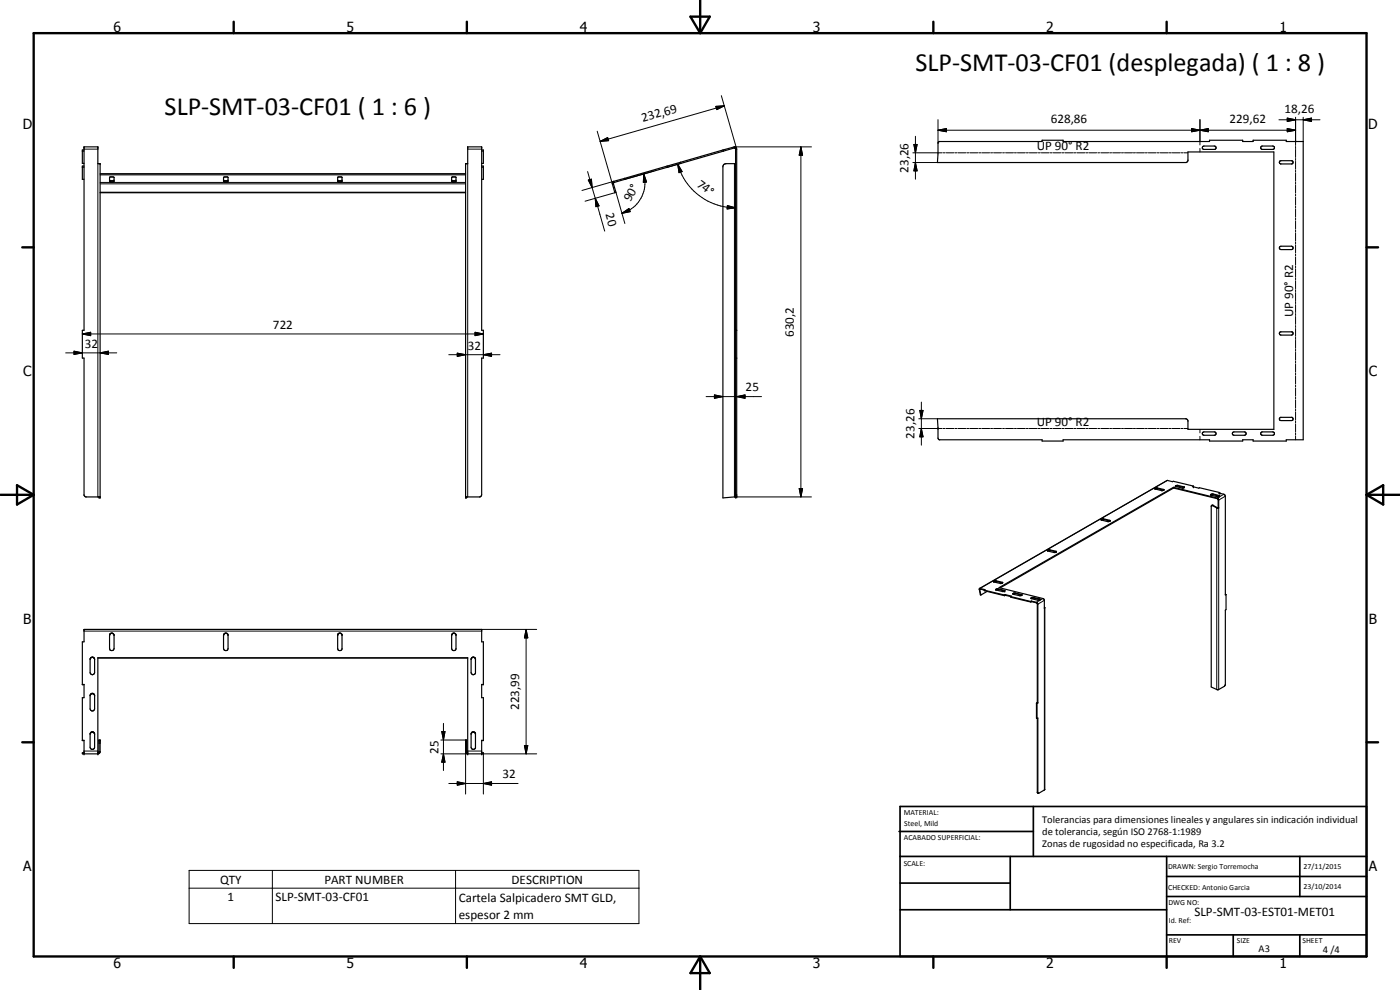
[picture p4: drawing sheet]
<svg xmlns="http://www.w3.org/2000/svg" width="420mm" height="297mm" viewBox="0 0 420 297" stroke-linecap="round" stroke-linejoin="round" font-family="sans-serif">
<g fill="none" stroke="#000" stroke-width=".35">
<path d="M24.7 45.3h.5M24.7 50.2h.5M25.2 45h-.5v4h.5M25.2 49.8h-.5v4h.5M30 57.7h109.7M30 57.8h109.7M30 52.5h109.7M30 52.1h109.7M32.9 54.1l.2 .1 1.1-.1M33 53.1l1.2 .2v1.1l-.9 .2-.4-.2zM34.2 54.1h.1M67.1 53.3l1.3-.2v1.3l-.3 .2-1-.2z"/>
<path d="M67.1 54.1l.2 .1 1.1-.1M101.3 54.1l.2 .1 1.1-.1M101.4 53.1l1.2 .1v1.2l-.9 .2-.4-.2zM135.5 53.3l1.3-.2 .1 1.3h-1.3zM135.5 54.1h.1M135.6 54.1h1.3M144.6 45h.5v4h-.5M144.6 49.8h.5v4h-.5M144.6 45.3h.5M144.6 50.2h.5M187.5 53.5l-3.6 1.1-.1 .5 .7 2.7 .4-.1-.8-2.5 .1-.4 3.3-1M187.5 53.5v.3"/>
<path d="M200.2 49.8l-12.7 3.7M200.2 49.8l.2 .4M200.4 50.2l-12.9 3.6M204.2 48.7l.1 .3M204.2 48.7l-4 1.1M204.3 49l16-4.6 .5 .2v104.5M204.3 49l-3.9 1.2M217 45l3.4-.9 .5 .1 .2 .5v104.4l-4.2 .3v-99.5l.6-.7 3.3-.1M217 45l.1 .3M217 45l-12.8 3.7M281.7 42.5h31v-.4h6.4v.4h43.9v-.4h9.9v.4h3.2v-.4h9.9v.4h5.1v89.5h-5.1v.3h-9.9v-.3h-3.2v.3h-9.9v-.3h-43.9v.3h-6.4v-.3l-31-.1-.2-.5-.2-5.8h74.7l.5 .6v2.6h25.8v-83.2h-25.8v2.6l-.5 .6h-74.7l.2-5.8zM360.9 44.1l.4-.3h3.1l.5 .3v.3l-.3 .4h-3.4l-.3-.2z"/>
<path d="M378.4 44.1l.4-.3h3.2a.52 .52 0 0 1 .5 .5 .52 .52 0 0 1-.4 .5h-3.4l-.3-.2zM384.1 48.3l3.5-.1 .3 .1 .2 .5-.3 .4h-3.5l-.3-.4zM384.1 74l3.5-.1a.51 .51 0 0 1 .5 .5 .51 .51 0 0 1-.5 .5l-3.3-.1-.3-.3zM220.8 99.1h.3M384.1 99.7l3.7-.1a.51 .51 0 0 1 .3 .5 .51 .51 0 0 1-.5 .4h-3.3l-.3-.4zM220.8 107.4h.3M360.9 129.8l.4-.2h3.1a.51 .51 0 0 1 .6 .5 .51 .51 0 0 1-.6 .5h-3.1l-.4-.3zM370 129.7l3.5-.1a.51 .51 0 0 1 .5 .5 .51 .51 0 0 1-.5 .5h-3.3l-.3-.4zM378.4 129.8l.4-.2h3.2a.51 .51 0 0 1 .5 .5 .51 .51 0 0 1-.5 .5h-3.2l-.4-.3zM384.1 125.3l3.7-.1 .3 .6-.2 .3-.3 .1h-3.1l-.5-.2zM29.7 149.1v.3h.3v-100.3h-.6v-5h-4.2v55h-.5v8.3h.5v41.2l.5 .5h4.3M139.7 149.1h4.3l.6-.6v-41.1h.5v-8.3h-.5v-55h-4.2v5h-.7v100.3h.3v-.3"/>
<path d="M330.5 156l.1-.3h.6l1.9 .4v.2M330.5 156l1.9 .5 .7-.2M330.5 156l.7-.1 1.9 .4M332.9 156.3l-.3 .2M333.1 156.3h.1M346.6 146.6l.6-.3 2.1 .6-.1 .2M346.6 146.6v.1M346.6 146.6h.1M346.6 146.7l2.1 .5M346.7 146.7l.5-.1 2 .5M349.1 147l-.4 .2M349.2 147.1l-.5 .1"/>
<path d="M349.2 147.1h.1M350.3 144.1l-56.3 32.5M350.3 144.1h.1M350.3 144.1l7.8 1.7M352.2 146.2l13.3 3.3 .2 .5v2.4M352.2 146.2l-52.4 30.1 13.3 3.3 .3 .5v2.4l.2-.1M352.2 146.2v.2M352.2 146.4l13.3 3.2 .1 2.7M352.2 146.4l-52.1 30M352.8 146l2.1 .5 .5-.2M352.8 146l.1-.3 .6-.1 1.9 .5v.2M352.8 146l.6-.2 2 .5"/>
<path d="M355.4 146.3h.1M358.1 145.8l-.2 .2 8.1 1.8M358.1 145.8l.1 .2M363.3 148.5l2.1 .6 .6-.2M363.3 148.5l.1-.2 .7-.1 1.8 .5 .1 .2M363.4 148.6l.5-.2 2.1 .5M363.7 151.6l-.2 .2v54.3l1.9 .9 2-1 .3-.6v-22.4l.2-.1v-4.5M363.7 151.6l1.5 .8h.5M363.8 151.6l1.8 .7M365.6 152.3l.1 .1M366 147.8l-.2 .2 1.5 .3 .4 .6v29.6l.2-.1M366 147.8l.1 .2"/>
<path d="M294 176.6l1.6 .3-.2 .3 6 1.5M294 176.6l.2 1.9h.2M294.4 178.5l-.2-1.8 7.2 1.8M296.2 177.5l-1.8 1M298.2 174.6l.1-.2 .6-.2 2 .7M298.2 174.6h.1M298.3 174.6l2 .5M298.3 174.6l.6-.2 2 .5M298.9 176.8l.6-.1 2.1 .6-.7 .2-2-.5zM298.9 177l.6-.2 2 .5M300.7 174.9l-.4 .2M300.9 174.9l-.6 .2"/>
<path d="M300.9 174.9h.1M301.4 178.5v.2M301.7 178.4l1.8 .5-.2 .1M301.7 178.4v.2M301.7 178.4l-.3 .1M301.7 178.6l-.3 .1M301.7 178.6l1.6 .4M303.3 179v.2l6.1 1.4M303.3 179l6 1.5M304.1 178.3l.6-.2 2 .5M306.6 178.4l-1.9-.5-.8 .3 2.1 .5 .6-.1M306.6 178.4h.1"/>
<path d="M306.7 178.4l-.1 .2M306.7 178.6h.1M309.4 179.5l.8-.3 1.9 .5M309.4 179.5l2 .6 .8-.3M309.4 179.5h.1M309.5 179.6l.7-.1 1.9 .4M312.1 179.7l.1 .1M314.3 165.1l.7-.1 2.1 .6-.8 .2zM314.4 165.3l.7-.2 1.9 .5M316.8 165.6l-.4 .2M317 165.6h.1M367.7 178.4h.2"/>
<path d="M27 197.8v4a.68 .68 0 0 0 .7 .6 .68 .68 0 0 0 .7-.6v-4M28 197.3h-.7l-.3 .6M28 197.2h-.5l-.4 .5M28 197.2l.4 .5M28 197.3l.3 .2M28.4 197.6v.3M29.4 197.4h111M32.9 190.6v4a.68 .68 0 0 0 .7 .6 .68 .68 0 0 0 .6-.6v-4M32.9 190.7l.1-.5a.7 .7 0 0 1 .8-.2 .7 .7 0 0 1 .4 .7M33 190.3a.69 .69 0 0 1 .6-.3 .69 .69 0 0 1 .6 .5M67.1 190.6v4a.68 .68 0 0 0 .7 .6 .68 .68 0 0 0 .6-.6v-4M67.1 190.7a.69 .69 0 0 1 .5-.7 .69 .69 0 0 1 .8 .2v.5"/>
<path d="M68.4 190.3a.69 .69 0 0 0-.7-.3 .69 .69 0 0 0-.6 .5M101.4 190.3l.5-.3 .7 .3M102.6 190.4v4.3a.67 .67 0 0 1-.7 .5 .67 .67 0 0 1-.6-.6v-4M102.6 190.5a.67 .67 0 0 0-.5-.5 .67 .67 0 0 0-.7 .2l-.1 .5M135.6 190.5a.64 .64 0 0 1 .6-.6 .64 .64 0 0 1 .7 .6M135.6 190.4l-.1 .3M135.7 190.3l.4-.3 .7 .3M136.9 190.4v4.3a.67 .67 0 0 1-.8 .5 .67 .67 0 0 1-.6-.6v-4M141.8 197.3h.7l.2 .3v4.4a.67 .67 0 0 1-.7 .4 .67 .67 0 0 1-.6-.6v-4M141.8 197.2h.5l.4 .5M141.8 197.2l-.4 .7M141.8 197.3l-.4 .4"/>
<path d="M309.3 180.5l.1 .1M309.5 180.3l1.7 .5 .3 .5v29.6M309.5 180.3l.1 .2M309.5 180.3l-.2 .2M309.6 180.5l1.7 .6v29.7M309.6 180.5l-.2 .1M313.4 182.2l.2 54.7-1.8 1.1-.3-.1v-22.5l-.3 .2M24.7 205.4h.5v3.9h-.5v12.9h.5M25.2 205.4h-.5v-12.8h.5v-3.8h119.4v3.8h.5v12.8h-.5M27 208.8a.68 .68 0 0 1 .7-.7 .68 .68 0 0 1 .7 .7M27.2 208.3a.67 .67 0 0 1 .7-.3 .67 .67 0 0 1 .5 .7v4a.68 .68 0 0 1-.7 .6 .68 .68 0 0 1-.7-.6zM27.3 219.7a.67 .67 0 0 1 .7-.1 .67 .67 0 0 1 .4 .6v4a.68 .68 0 0 1-.7 .6 .68 .68 0 0 1-.7-.6v-4z"/>
<path d="M141.6 219.7l.7-.1 .4 .4v4.4a.68 .68 0 0 1-.7 .4 .68 .68 0 0 1-.6-.6v-4zM145.1 205.4h-.5v3.9h.5v12.9h-.5M311.1 210.9v4.6l.1 .1M311.1 210.9l.1 .2M311.2 211.1v4.5M311.3 215.6v22.2l.3 .2M311.3 210.8l-.2 .1M311.3 210.8l.2 .1M311.5 210.9l-.3 .2M24.7 222.1h.5v4.1M25.2 225.8h-.5v.4h4.8l.4-.2 .1-.3v-3.7h-.3v3.6l-.3 .2M27 220.3a.68 .68 0 0 1 .7-.6 .68 .68 0 0 1 .7 .6"/>
<path d="M29.4 226.2v-28.8h111v28.8M140.4 225.8l-.4-.2v-3.6h-.3v3.7l.3 .4 5.1 .1v-.4h-.5M142.7 220.1a.67 .67 0 0 0-.7-.4 .67 .67 0 0 0-.6 .6M145.1 222.1h-.5v4.1"/>
</g>
<g fill="#000">
<circle cx="30" cy="49.1" r=".18"/>
<circle cx="139.7" cy="49.1" r=".18"/>
<circle cx="220.8" cy="49.1" r=".18"/>
<circle cx="30" cy="149.1" r=".18"/>
<circle cx="139.7" cy="149.1" r=".18"/>
<circle cx="220.8" cy="149.1" r=".18"/>
<circle cx="221.1" cy="149.1" r=".18"/>
<circle cx="358.2" cy="146" r=".18"/>
<circle cx="366" cy="148.9" r=".18"/>
<circle cx="366.1" cy="148" r=".18"/>
<circle cx="301.5" cy="177.3" r=".18"/>
<circle cx="312.1" cy="179.9" r=".18"/>
<circle cx="25.2" cy="226.2" r=".18"/>
<circle cx="29.4" cy="226.2" r=".18"/>
<circle cx="29.7" cy="222" r=".18"/>
<circle cx="30" cy="222" r=".18"/>
<circle cx="139.7" cy="222" r=".18"/>
<circle cx="140" cy="222" r=".18"/>
<circle cx="140.4" cy="226.2" r=".18"/>
<circle cx="144.6" cy="226.2" r=".18"/>
</g>
<g fill="none" stroke="#000" stroke-width=".3">
<path d="M179.2 39.4l4.6 15.8h.3M214.8 31.9l2.6-.2-2.3 1.2zM216.5 28.7l4.6 15.9M217.4 31.7l-37.3 10.7M281.5 39.1l2.5-.5v.9zM281.5 39.1h107.3M281.5 35.9v7.1M357.6 38.6l2.5 .5-2.5 .4zM360.1 39.1l2.5-.5v.9zM360.1 35.9v7.6M383.8 35.9h12.3M386.3 35.4l2.5 .5-2.5 .5z"/>
<path d="M386.3 38.6l2.5 .5-2.5 .4zM388.8 35.2v8.4M391.1 35.9l2.5-.5v1zM391.1 35.2v7.3M25.2 44.7h4.2M29.4 49.1v100M30 55.2h109.7M30 54.7h109.7M140.4 49.1v100M140.4 44.7h4.2M176.3 51.5l1.4 4.8M176.6 54l.9-.2 .2 2.5z"/>
<path d="M177.7 56.3l.9 3.2M178.6 59.5l1.2 2.3-1 .2zM178.6 59.5l2.9 9.8M180.1 42.4l2.3-1.1 .3 .9zM184.4 54.7l-.2-.3-9.5 2.7M184.5 57.8l-8.9 2.6M184.9 57.7l2.6 9.4M193.2 52.2l.8 2.4-.9 .1zM193.2 52.2a9.6 9.6 0 0 1-6.6 11.8M196.2 51.3l-8.7 2.5M203.4 49.3l1.3 2.2-.9 .3zM203.4 49.3a18 18 0 0 0 17.4 13.1"/>
<path d="M204.3 49l-3.9 1.2M220.2 44.1l.1 .3M220.4 49.1v100M220.4 44.1h23.1M220.8 44.7h.3M240.4 44.1l.5 2.5h-1.1zM240.4 44.1v105M274 45.8h8.7M274 48.8h7.3M274.3 43.3h.9l-.5 2.5zM274.7 48.8l.5 2.5h-.9zM274.7 40.9v12.9"/>
<path d="M283 45.8h.6M283.9 45.8h2.4M286.6 45.8h.6M287.5 45.8h2.3M290.1 45.8h.6M291 45.8h2.4M293.7 45.8h.6M294.6 45.8h2.4M297.3 45.8h.6M298.2 45.8h2.4M300.9 45.8h.5M301.8 45.8h2.4"/>
<path d="M304.4 45.8h.6M305.3 45.8h2.4M308 45.8h.6M308.9 45.8h2.4M311.6 45.8h.6M312.5 45.8h2.4M315.2 45.8h.6M316 45.8h2.4M318.7 45.8h.6M319.6 45.8h2.4M322.3 45.8h.6M323.2 45.8h2.4"/>
<path d="M325.9 45.8h.6M326.8 45.8h2.3M329.5 45.8h.5M330.4 45.8h2.3M333 45.8h.6M333.9 45.8h2.4M336.6 45.8h.6M337.5 45.8h2.4M340.1 45.8h.7M341.1 45.8h2.3M343.7 45.8h.6M344.6 45.8h2.4"/>
<path d="M347.3 45.8h.6M348.2 45.8h2.4M350.8 45.8h.7M351.7 45.8h2.4M354.4 45.8h.6M355.3 45.8h1.2M360.1 44.5v1.1M388.8 43.9v.7M388.8 44.8v2.4M388.8 47.5v.6M388.8 48.4v2.4M388.8 51.1v.6"/>
<path d="M388.8 52v2.4M388.8 54.7v.6M388.8 55.6v2.4M388.8 58.3v.5M388.8 59.2v2.4M186.6 64l2.2-1.4 .3 .9zM218.3 61.7l2.5 .7-2.6 .3zM388.8 61.8v.6M388.8 62.7v2.5M388.8 65.4v.6M388.8 66.3v2.4M388.8 69v.6"/>
<path d="M388.8 69.9v2.4M388.8 72.6v.6M388.8 73.5v2.4M388.8 76.2v.6M388.8 77.1v2.4M388.8 79.8v.5M142.6 99.7l2.5 .5-2.5 .5zM388.8 80.6v2.5M388.8 83.3v.6M388.8 84.2v2.4M388.8 86.9v.6M388.8 87.8v2.4"/>
<path d="M388.8 90.5v.6M388.8 91.4v2.4M388.8 94.1v.6M388.8 95v2.3M388.8 97.7v.6M388.8 98.6v2.3M19.7 105.9h15.3M22.2 105.4l2.5 .5-2.5 .4zM24.7 100.2l2.5-.5v1zM24.7 100.2h120.4M30 105.9l2.5-.5v.9zM134.7 106.4h15.4"/>
<path d="M137.2 106l2.5 .4-2.5 .5zM145.1 106.4l2.4-.4v.9zM211.9 119h16.6M214.4 118.5l2.5 .5-2.5 .5zM221.1 119l2.5-.5v1zM388.8 101.2v.7M388.8 102.1v2.4M388.8 104.8v.6M388.8 105.7v2.4M388.8 108.4v.6M388.8 109.3v2.4M388.8 112v.6"/>
<path d="M388.8 112.9v2.3M388.8 115.6v.5M388.8 116.5v2.3M388.8 119.1v.6M275.7 128.6h7M275.7 125.6h5.6M276 123.1h1l-.5 2.5zM276.5 128.6l.5 2.5h-1zM276.5 120.6v13M283 128.6h.6M283.9 128.6h2.4M286.6 128.6h.6"/>
<path d="M287.5 128.6h2.3M290.1 128.6h.6M291 128.6h2.4M293.7 128.6h.6M294.6 128.6h2.4M297.3 128.6h.6M298.2 128.6h2.4M300.9 128.6h.5M301.8 128.6h2.4M304.4 128.6h.6M305.3 128.6h2.4M308 128.6h.6"/>
<path d="M308.9 128.6h2.4M311.6 128.6h.6M312.5 128.6h2.4M315.2 128.6h.6M316 128.6h2.4M318.7 128.6h.6M319.6 128.6h2.4M322.3 128.6h.6M323.2 128.6h2.4M325.9 128.6h.6M326.8 128.6h2.3M329.5 128.6h.5"/>
<path d="M330.4 128.6h2.3M333 128.6h.6M333.9 128.6h2.4M336.6 128.6h.6M337.5 128.6h2.4M340.1 128.6h.7M341.1 128.6h2.3M343.7 128.6h.6M344.6 128.6h2.4M347.3 128.6h.6M348.2 128.6h2.4M350.8 128.6h.7"/>
<path d="M351.7 128.6h2.4M354.4 128.6h.6M355.3 128.6h1.2M360.1 128.8v1.1M360.1 130.9v1.1M388.8 120v2.4M388.8 122.7v.6M388.8 123.6v2.4M388.8 126.3v.6M388.8 127.2v2.4M388.8 129.9v.6M388.8 130.8v1.2"/>
<path d="M220.8 148.5h.3M221.1 149.1h22.4M239.8 146.6h1.1l-.5 2.5zM331.2 155.7v.2M333.1 156.1v.2M347.3 146.4l.1 .2M349.2 146.9v.2M350.3 144.1l-56.2 32.5 .1 .1M353.5 145.6v.2M355.4 146.1v.2M364.1 148.2v.2M364.1 151.6l-.2 .1"/>
<path d="M365.3 152.3l-.1 54.6M365.7 152.4v54.5M365.9 148.7l.1 .2M367.3 148.3l-2 1.1 .1 .2M367.7 148.9l-2 1.1-.1-.1M294.3 176.8l-.4 .1M298.9 174.2l.1 .3M299.5 176.7l.1 .2M300.8 174.7l.1 .2M301.4 177.1l.1 .2M304.7 177.9v.2M306.6 178.4l.1 .2"/>
<path d="M310.2 179.2v.3M312 179.7l.1 .2M313 179.6l-1.9 1.1v.2M315 165l.1 .1M316.9 165.4l.1 .2M25.2 189.4h119.4M144.6 188.8h16.5M157.9 188.8l.5 2.6h-1zM157.9 188.8v37.4M313.4 180.1l-1.9 1.2-.2-.1M313.4 182.5v54.5M132.6 219.5h1l-.5 2.5z"/>
<path d="M133.1 217v14.2M25.2 225.3h4.2M29.7 223h.3M29.7 225.6h.3M132.3 226.2h8.1M132.3 222h7.4M133.1 226.2l.5 2.5h-1zM134.7 235.1h20.8M137.2 234.6l2.5 .5-2.5 .5zM139.7 223h.3M140 225.6h-.3v12.7M140.4 225.3h4.2"/>
<path d="M144.6 226.2h16.5M145.1 235.1l2.4-.5v1zM145.1 226.2v12.1M157.4 223.7h1l-.5 2.5zM311.3 237.7l.2 .1M56.8 261.2h135v15.9h-135zM56.8 266.5h135M81.7 261.2v15.9M136.7 261.2v15.9"/>
</g>
<g fill="none" stroke="#000" stroke-width=".71">
<path d="M10.1 9.9h400v277.1h-400zM70.1 6.5v3.4M140.1 6.5v3.4M207.2 5h5.8l-2.9 4.9zM210.1 0v9.9M280.1 6.5v3.4M350.1 6.5v3.4M6.7 74.2h3.4M410.1 74.2h3.5M.1 148.5h10M5.1 145.6l5 2.9-5 2.9zM410.1 148.5h10"/>
<path d="M410.1 148.5l5-2.9v5.8zM6.7 222.7h3.4M410.1 222.7h3.5M70.1 287v3.4M140.1 287v3.4M210.1 287v10M210.1 287l2.9 5h-5.8zM280.1 287v3.4M350.1 287v3.4"/>
</g>
<g fill="none" stroke="#000" stroke-width=".51">
<path d="M269.8 249.5h40.3M270.1 242h140v45h-140zM270.1 257h140M303.2 257v16M310.1 242v15M350.1 257v30M390.1 257v12M270.1 265h33.1M270.1 273h80M350.1 269h60M350.1 263h60M350.1 280.5h60"/>
<path d="M370.1 280.5v6.5M390.1 280.5v6.5"/>
</g>
<g fill="#000">
<path d="M214.8 31.9l2.6-.2-2.3 1.2zM281.5 39.1l2.5-.5v.9zM357.6 38.6l2.5 .5-2.5 .4zM360.1 39.1l2.5-.5v.9zM386.3 35.4l2.5 .5-2.5 .5zM386.3 38.6l2.5 .5-2.5 .4zM391.1 35.9l2.5-.5v1zM176.6 54l.9-.2 .2 2.5zM180.1 42.4l2.3-1.1 .3 .9zM193.2 52.2l.8 2.4-.9 .1zM203.4 49.3l1.3 2.2-.9 .3zM240.4 44.1l.5 2.5h-1.1z"/>
<path d="M274.3 43.3h.9l-.5 2.5zM274.7 48.8l.5 2.5h-.9zM178.6 59.5l1.2 2.3-1 .2zM186.6 64l2.2-1.4 .3 .9zM218.3 61.7l2.5 .7-2.6 .3zM24.7 100.2l2.5-.5v1zM22.2 105.4l2.5 .5-2.5 .4zM30 105.9l2.5-.5v.9zM137.2 106l2.5 .4-2.5 .5zM142.6 99.7l2.5 .5-2.5 .5zM145.1 106.4l2.4-.4v.9zM214.4 118.5l2.5 .5-2.5 .5z"/>
<path d="M221.1 119l2.5-.5v1zM276 123.1h1l-.5 2.5zM276.5 128.6l.5 2.5h-1zM239.8 146.6h1.1l-.5 2.5zM157.9 188.8l.5 2.6h-1zM132.6 219.5h1l-.5 2.5zM133.1 226.2l.5 2.5h-1zM137.2 234.6l2.5 .5-2.5 .5zM145.1 235.1l2.4-.5v1zM157.4 223.7h1l-.5 2.5z"/>
</g>
<g font-size="7.9">
<text x="274.8" y="21.3">SLP-SMT-03-CF01 (desplegada) ( 1 : 8 )</text>
<text x="49.4" y="34.4">SLP-SMT-03-CF01 ( 1 : 6 )</text>
</g>
<g font-size="4.2">
<text x="34" y="9.6">6</text>
<text x="104" y="9.6">5</text>
<text x="174" y="9.6">4</text>
<text x="244" y="9.6">3</text>
<text x="314" y="9.6">2</text>
<text x="384" y="9.6">1</text>
<text x="6.8" y="38.7">D</text>
<text x="410.6" y="38.7">D</text>
<text x="7" y="112.9">C</text>
<text x="410.8" y="112.9">C</text>
<text x="7" y="187.1">B</text>
<text x="410.8" y="187.1">B</text>
<text x="7" y="261.4">A</text>
<text x="410.8" y="261.4">A</text>
<text x="34" y="290.4">6</text>
<text x="104" y="290.4">5</text>
<text x="174" y="290.4">4</text>
<text x="244" y="290.4">3</text>
<text x="314" y="290.4">2</text>
<text x="384" y="290.4">1</text>
</g>
<g font-size="3.9">
<text x="385.5" y="33.9">18,26</text>
<text x="192.9" y="36.6" transform="rotate(-16 192.9 36.6)">232,69</text>
<text x="315.3" y="37">628,86</text>
<text x="369" y="37">229,62</text>
<text x="311.1" y="45.1">UP 90° R2</text>
<text x="272.7" y="51.9" transform="rotate(-90 272.7 51.9)">23,26</text>
<text x="208.9" y="55.7" transform="rotate(37 208.9 55.7)">74°</text>
<text x="181.7" y="64.3" transform="rotate(74 181.7 64.3)">20</text>
<text x="189.2" y="60.7" transform="rotate(-61 189.2 60.7)">90°</text>
<text x="388.1" y="95.2" transform="rotate(-90 388.1 95.2)">UP 90° R2</text>
<text x="81.9" y="98.7">722</text>
<text x="238.3" y="101.1" transform="rotate(-90 238.3 101.1)">630,2</text>
<text x="25.4" y="104.4">32</text>
<text x="140.4" y="104.9">32</text>
<text x="223.8" y="117.4">25</text>
<text x="274.4" y="131.6" transform="rotate(-90 274.4 131.6)">23,26</text>
<text x="311.1" y="127.8">UP 90° R2</text>
<text x="155.8" y="213" transform="rotate(-90 155.8 213)">223,99</text>
<text x="131.6" y="226.1" transform="rotate(-90 131.6 226.1)">25</text>
<text x="150.8" y="233.5">32</text>
<text x="66" y="265.1">QTY</text>
<text x="97.4" y="265.1">PART NUMBER</text>
<text x="153.5" y="265.1">DESCRIPTION</text>
<text x="68.3" y="270.4">1</text>
<text x="82.7" y="270.4">SLP-SMT-03-CF01</text>
<text x="137.7" y="270.5">Cartela Salpicadero SMT GLD,</text>
<text x="137.7" y="275.8">espesor 2 mm</text>
<text x="358.5" y="275">SLP-SMT-03-EST01-MET01</text>
</g>
<g font-size="3.1">
<text x="312.7" y="246.8">Tolerancias para dimensiones lineales y angulares sin indicación individual</text>
<text x="312.7" y="250.4">de tolerancia, según ISO 2768-1:1989</text>
<text x="312.7" y="254">Zonas de rugosidad no especificada, Ra 3.2</text>
<text x="377.7" y="285.6">A3</text>
<text x="397" y="285.9">4 /4</text>
</g>
<g font-size="2.4">
<text x="271.2" y="244.4">MATERIAL:</text>
<text x="271.3" y="252">ACABADO SUPERFICIAL:</text>
<text x="271.4" y="247.9">Steel, Mild</text>
<text x="271.2" y="259.7">SCALE:</text>
<text x="350.6" y="260.8">DRAWN: Sergio Torremocha</text>
<text x="391.2" y="260.6">27/11/2015</text>
<text x="350.6" y="267">CHECKED: Antonio Garcia</text>
<text x="391.2" y="266.7">23/10/2014</text>
<text x="350.6" y="271.4">DWG NO:</text>
<text x="350.8" y="276.9">Id. Ref:</text>
<text x="350.8" y="282.8">REV</text>
<text x="371.2" y="282.9">SIZE</text>
<text x="390.9" y="282.9">SHEET</text>
</g>
</svg>
